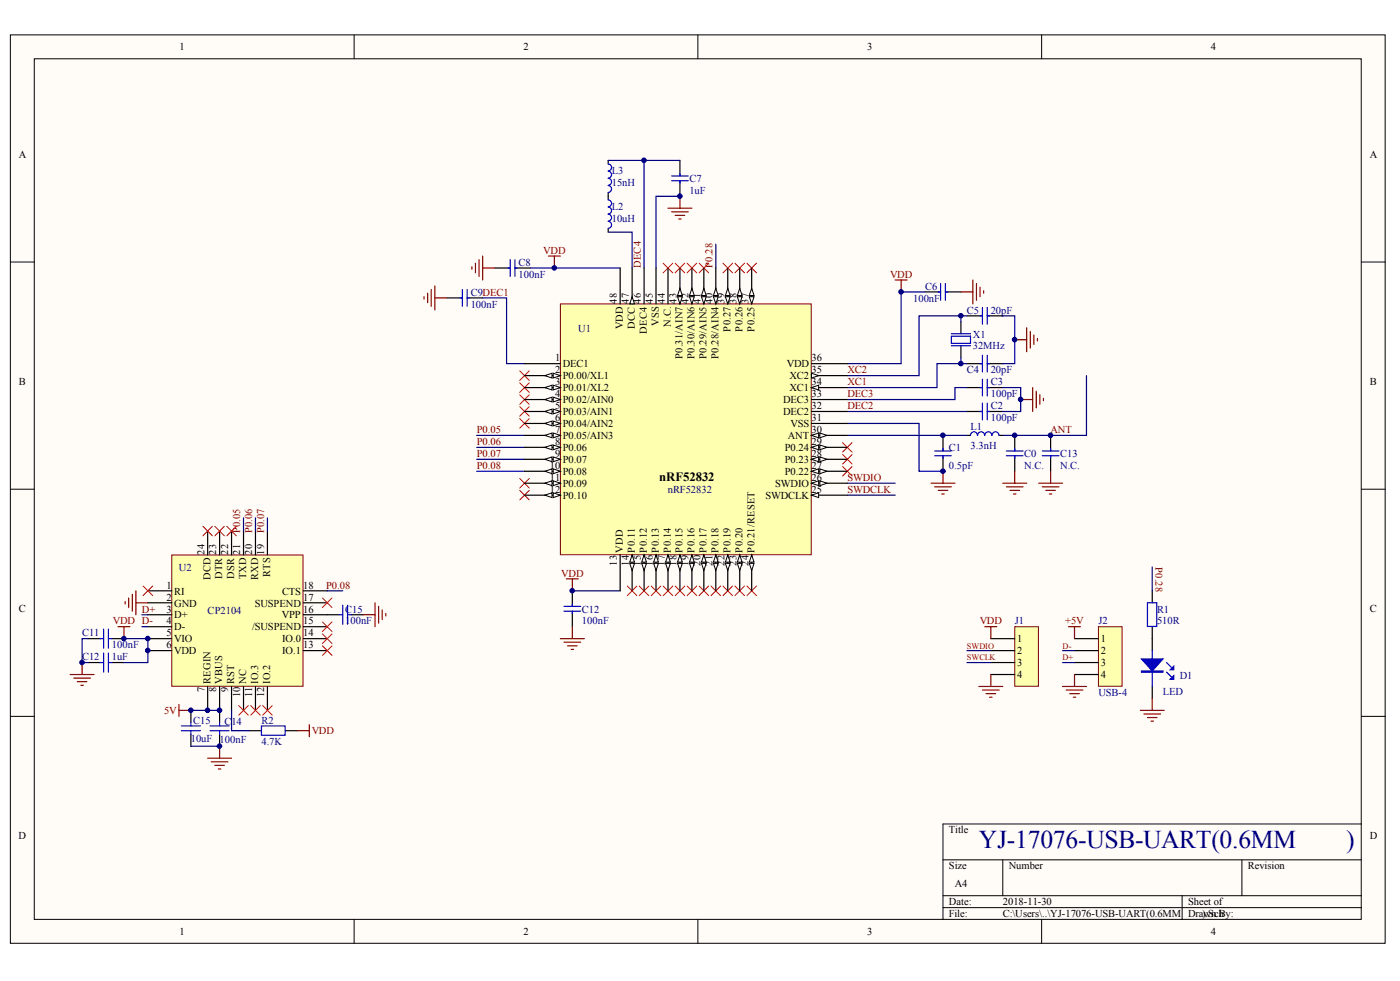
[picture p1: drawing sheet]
<svg xmlns="http://www.w3.org/2000/svg" width="291mm" height="204mm" viewBox="0 0 291 204" stroke-linecap="round" stroke-linejoin="round" font-family="sans-serif">
<g fill="#fffcf8" stroke="#000" stroke-width=".21">
<path d="M2.2 7.2h285.8v188.9h-285.8z"/>
<path d="M7.1 12.2h275.9v178.9h-275.9z"/>
</g>
<g fill="none" stroke="#000" stroke-width=".21">
<path d="M73.6 7.2v5M145.1 7.2v5M216.5 7.2v5M2.2 54.5h4.9M283 54.5h5M2.2 101.7h4.9M283 101.7h5M2.2 148.9h4.9M283 148.9h5M196 178.7h87M208.5 178.7v7.5M258.2 178.7v7.5"/>
<path d="M283 171.3h-87v19.8M73.6 191.1v5M145.1 191.1v5M196 186.2h87M196 188.7h87M216.5 191.1v5M245.7 186.2v4.9"/>
</g>
<g fill="none" stroke="#000080" stroke-width=".25">
<path d="M126.4 33.3h15M133.9 33.3v22.4M110.3 55.7h18.6M126.4 48.3h5v7.4M141.4 40.8h-5v14.9M148.8 50.7v5M100.3 61.9h5v13.7h3.7M199.8 65.6v1.3M199.8 74.3v1.3M201 75.6h-6.2v5h-18.7M201 65.6h-9.9v12.5h-15M208.5 65.6h2.4v10h-2.4"/>
<path d="M225.9 78.1v12.4h-17.4M99.1 90.5h9.9M99.1 93h9.9M99.1 95.5h9.9M99.1 98h9.9M176.1 88h15v10h4.9M176.1 90.5h24.9M176.1 85.5h24.9M201 80.6h-2.5v2.4h-22.4M208.5 80.6h3.7v4.9h-3.7M176.1 102.9h10M176.1 100.4h10"/>
<path d="M119 122.8h9.9"/>
</g>
<g fill="none" stroke="#000" stroke-width=".25">
<path d="M126.4 33.3v.8M141.4 33.3v3.3M141.4 37.6v3.2M102.8 55.7h3.3M107 55.7h3.3M126.4 40.1v1.4M126.4 47.5v.8M92.9 61.9h3.2M97.1 61.9h3.2M192.3 60.7h3.2M196.5 60.7h3.3M199.8 66.9v2.5"/>
<path d="M199.8 71.9v2.4M201 75.6h3.2M201 65.6h3.2M205.2 75.6h3.3M205.2 65.6h3.3M196 90.5v3.2M196 94.7v3.3M201 80.6h3.2M201 90.5h.8M201 85.5h3.2M205.2 80.6h3.3M205.2 85.5h3.3"/>
<path d="M207.7 90.5h.8M210.9 90.5v3.2M210.9 94.7v3.3M218.4 90.5v3.2M218.4 94.7v3.3M119 122.8v3.2M119 127v3.3"/>
</g>
<g fill="none" stroke="#00f" stroke-width=".25">
<path d="M126.4 34.1a.72 .72 0 0 1 .7 .7 .72 .72 0 0 1-.7 .7M126.4 35.6a.72 .72 0 0 1 .7 .7 .72 .72 0 0 1-.7 .7M126.4 37.1a.72 .72 0 0 1 .7 .7 .72 .72 0 0 1-.7 .7M126.4 38.6a.72 .72 0 0 1 .7 .7 .72 .72 0 0 1-.7 .7M139.6 36.6h3.5M139.6 37.6h3.5M141.4 36.1v.5M141.4 37.6v.5M105.6 55.7h.5M106.1 54v3.4M107 54v3.4M107 55.7h.5"/>
<path d="M126.4 41.5a.72 .72 0 0 1 .7 .8 .72 .72 0 0 1-.7 .7M126.4 43a.72 .72 0 0 1 .7 .8 .72 .72 0 0 1-.7 .7M126.4 44.5a.72 .72 0 0 1 .7 .7 .72 .72 0 0 1-.7 .8M126.4 46a.72 .72 0 0 1 .7 .7 .72 .72 0 0 1-.7 .8M195.5 58.9v3.5M196.5 58.9v3.5M95.6 61.9h.5M96.1 60.2v3.5M97.1 60.2v3.5M97.1 61.9h.5M195 60.7h.5M196.5 60.7h.5"/>
<path d="M197.8 69.9h4v1.5h-4zM197.8 71.9h4M197.8 69.4h4M203.7 75.6h.5M203.7 65.6h.5M204.2 63.9v3.5M204.2 73.9v3.4M204.2 78.8v3.5M205.2 63.9v3.5M205.2 73.9v3.4M205.2 78.8v3.5M205.2 75.6h.5"/>
<path d="M205.2 65.6h.5M194.3 94.7h3.5M194.3 93.7h3.5M196 93.2v.5M196 94.7v.5M203.2 90.5a.72 .72 0 0 0-.7-.7 .72 .72 0 0 0-.7 .7M203.7 80.6h.5M203.7 85.5h.5M204.2 83.8v3.5M204.7 90.5a.72 .72 0 0 0-.7-.7 .72 .72 0 0 0-.8 .7M205.2 83.8v3.5M205.2 80.6h.5"/>
<path d="M205.2 85.5h.5M206.2 90.5a.72 .72 0 0 0-.7-.7 .72 .72 0 0 0-.8 .7M207.7 90.5a.72 .72 0 0 0-.8-.7 .72 .72 0 0 0-.7 .7M209.2 94.7h3.5M209.2 93.7h3.5M210.9 93.2v.5M210.9 94.7v.5M216.7 94.7h3.4M216.7 93.7h3.4M218.4 93.2v.5M218.4 94.7v.5M117.2 127h3.5"/>
<path d="M117.2 126h3.5M119 125.5v.5M119 127v.5"/>
</g>
<g fill="none" stroke="#800000" stroke-width=".25">
<path d="M90.4 59.4v5M98.1 55.5v.5M98.8 54.7v2M99.6 54v3.4M100.3 53.2v5M100.3 55.7h2.5M114 53.2h2.5M115.3 53.2v2.5M138.9 43.3h4.9M139.6 44h3.5M140.4 44.8h1.9M141.1 45.5h.5"/>
<path d="M141.4 40.8v2.5M186.1 58.2h2.5M187.3 58.2v2.5M202.2 58.2v5M203 58.9v3.5M203.7 59.7v2M88.2 61.7v.5M88.9 60.9v2M89.6 60.2v3.5M90.4 61.9h2.5M199.8 60.7h2.4M204.5 60.4v.5"/>
<path d="M210.9 70.6h2.5M213.4 68.1v5M214.2 68.9v3.5M214.9 69.6v2M215.7 70.4v.5M196 98v2.4M210.9 98v2.4M212.2 83h2.5M214.7 80.6v4.9M215.4 81.3v3.5M216.2 82.1v1.9M216.9 82.8v.5"/>
<path d="M218.4 98v2.4M193.5 100.4h5M194.3 101.2h3.5M195 101.9h2M195.8 102.7h.5M208.5 100.4h4.9M209.2 101.2h3.5M210 101.9h1.9M210.7 102.7h.5M215.9 100.4h5M216.7 101.2h3.4M217.4 101.9h2"/>
<path d="M218.2 102.7h.5M116.5 132.7h5M117.2 133.5h3.5M117.7 120.3h2.5M118 134.2h2M118.7 135h.5M119 120.3v2.5M119 130.3v2.4"/>
</g>
<path d="M137.9 54.7l2 2M139.9 54.7l-2 2" fill="none" stroke="#f00" stroke-width=".21"/>
<path d="M210.9 130.3h5v12.3h-5z" fill="#ffffb0" stroke="#800000" stroke-width=".21"/>
<path d="M206 132.7h4.9M206 135.2h4.9M206 137.7h4.9M206 140.2h4.9" fill="none" stroke="#000" stroke-width=".25"/>
<path d="M201 135.2h5M201 137.7h5" fill="none" stroke="#000080" stroke-width=".25"/>
<path d="M35.7 115.4h27.3v27.2h-27.3z" fill="#ffffb0" stroke="#800000" stroke-width=".21"/>
<g fill="none" stroke="#000" stroke-width=".25">
<path d="M43.2 110.4v5M45.7 110.4v5M48.1 110.4v5M50.6 110.4v5M53.1 110.4v5M55.6 110.4v5M18.3 132.7h2.5M18.3 137.7h2.5M23.3 132.7h2.5M23.3 137.7h2.5M30.7 135.2h5M30.7 132.7h5"/>
<path d="M30.7 130.3h5M30.7 127.8h5M30.7 125.3h5M30.7 122.8h5M63.1 135.2h4.9M63.1 132.7h4.9M63.1 130.3h4.9M63.1 127.8h7.4M63.1 125.3h4.9M63.1 122.8h4.9M73 127.8h2.5M239.5 122.8v2.5"/>
<path d="M239.5 130.3v2.4M39.7 147.7v2.4M39.7 152.6v2.5M43.2 142.7v5M45.7 142.7v7.4M45.7 152.6v2.5M48.1 142.7v5M50.6 142.7v5M51.9 151.9h2.5M53.1 142.7v5M55.6 142.7v5M59.3 151.9h2.5"/>
</g>
<g fill="none" stroke="#00f" stroke-width=".25">
<path d="M20.8 132.7h.7M20.8 137.7h.7M21.5 130.8v3.9M21.5 135.7v4M22.5 130.8v3.9M22.5 135.7v4M22.5 132.7h.8M22.5 137.7h.8M70.5 127.8h.8M71.3 125.8v4M72.2 125.8v4M72.2 127.8h.8"/>
<path d="M238.5 125.3h2v4.9h-2zM37.7 150.9h4M37.7 151.9h4M39.7 150.1v.8M39.7 151.9v.7M43.7 150.9h3.9M43.7 151.9h3.9M45.7 150.1v.8M45.7 151.9v.7M54.4 150.9h4.9v1.9h-4.9z"/>
</g>
<path d="M50.6 107.6v2.8M53.1 107.6v2.8M55.6 107.6v2.8M239.5 117.8v5M18.3 132.7h-1.2v5h1.2M25.8 132.7h4.9v5h-4.9M29.5 127.8h1.2M29.5 130.3h1.2M68 122.8h3.3M39.7 147.7h6M39.7 155.1h6M48.1 147.7v4.2h3.8" fill="none" stroke="#000080" stroke-width=".25"/>
<g fill="none" stroke="#800000" stroke-width=".25">
<path d="M17.1 137.7v2.5M24.5 130.3h2.5M25.8 130.3v2.4M26 125v.5M26.8 124.3v2M27.5 123.6v3.4M28.3 122.8v5M28.3 125.3h2.4M75.5 127.8h2.5M78 125.3v5M78.7 126v3.5M79.5 126.8v2"/>
<path d="M80.2 127.5v.5M204.7 130.3h2.5M206 130.3v2.4M14.6 140.2h5M15.3 140.9h3.5M16.1 141.7h2M16.8 142.4h.5M37.2 146.4v2.5M37.2 147.7h2.5M43.2 157.6h4.9M43.9 158.3h3.5M44.7 159.1h1.9"/>
<path d="M45.4 159.8h.5M45.7 155.1v2.5M61.8 151.9h2.5M64.3 150.6v2.5M203.5 142.7h5M204.2 143.4h3.5M205 144.2h2M205.7 144.9h.5M206 140.2v2.5"/>
</g>
<g fill="none" stroke="#f00" stroke-width=".21">
<path d="M42.2 109.4l2 2M44.2 109.4l-2 2M44.7 109.4l1.9 2M46.6 109.4l-1.9 2M47.1 109.4l2 2M49.1 109.4l-2 2M29.7 121.8l2 2M31.7 121.8l-2 2M67 134.2l2 2M67 131.8l2 1.9M67 129.3l2 2M67 124.3l2 2"/>
<path d="M69 131.8l-2 1.9M69 134.2l-2 2M69 129.3l-2 2M69 124.3l-2 2M49.6 146.7l2 2M51.6 146.7l-2 2M52.1 146.7l2 2M54.1 146.7l-2 2M54.6 146.7l2 2M56.6 146.7l-2 2"/>
</g>
<path d="M228.3 130.3h5v12.3h-5z" fill="#ffffb0" stroke="#800000" stroke-width=".21"/>
<path d="M223.4 132.7h4.9M223.4 135.2h4.9M223.4 137.7h4.9M239.5 132.7v2.5M223.4 140.2h4.9M239.5 142.7v2.5" fill="none" stroke="#000" stroke-width=".25"/>
<path d="M192.3 60.7h-5v14.9h-11.2M220.9 135.2h2.5M220.9 137.7h2.5" fill="none" stroke="#000080" stroke-width=".25"/>
<path d="M222.1 130.3h2.5M223.4 130.3v2.4M220.9 142.7h5M221.6 143.4h3.5M222.4 144.2h2M223.1 144.9h.5M223.4 140.2v2.5M237 147.7h5M237.8 148.4h3.5M238.5 149.1h2M239.3 149.9h.5M239.5 145.2v2.5" fill="none" stroke="#800000" stroke-width=".25"/>
<g fill="none" stroke="#f00" stroke-width=".21">
<path d="M140.4 54.7l1.9 2M142.3 54.7l-1.9 2M142.8 54.7l2 2M144.8 54.7l-2 2M145.3 54.7l2 2M147.3 54.7l-2 2M150.3 54.7l2 2M152.3 54.7l-2 2M152.8 54.7l2 2M154.8 54.7l-2 2M155.3 54.7l2 2M157.3 54.7l-2 2"/>
<path d="M108 77.1l2 2M108 79.6l2 2M110 77.1l-2 2M110 79.6l-2 2M108 99.4l2 2M108 82.1l2 1.9M108 84.5l2 2M108 87l2 2M110 99.4l-2 2M110 82.1l-2 1.9M110 84.5l-2 2M110 87l-2 2"/>
<path d="M175.2 92l1.9 2M175.2 94.5l1.9 2M175.2 97l1.9 1.9M177.1 92l-1.9 2M177.1 94.5l-1.9 2M177.1 97l-1.9 1.9M108 101.9l2 2M110 101.9l-2 2M130.4 121.8l2 2M132.4 121.8l-2 2M132.9 121.8l2 2M134.9 121.8l-2 2"/>
<path d="M135.4 121.8l2 2M137.4 121.8l-2 2M137.9 121.8l2 2M139.9 121.8l-2 2M140.4 121.8l1.9 2M142.3 121.8l-1.9 2M142.8 121.8l2 2M144.8 121.8l-2 2M145.3 121.8l2 2M147.3 121.8l-2 2M147.8 121.8l2 2M149.8 121.8l-2 2"/>
<path d="M150.3 121.8l2 2M152.3 121.8l-2 2M152.8 121.8l2 2M154.8 121.8l-2 2M155.3 121.8l2 2M157.3 121.8l-2 2"/>
</g>
<path d="M239.5 135.2v7.5M242.5 139.7l1 1M242.5 137.7l1 1" fill="none" stroke="#00f" stroke-width=".25"/>
<g fill="#00f" stroke="#00f" stroke-width=".25">
<path d="M237.3 137h4.5l-2.3 2.5z"/>
<path d="M243.3 141.2l.7-.7v.7z"/>
<path d="M243.3 139.2l.7-.7v.7z"/>
<path d="M237.3 139.5h4.5v.2h-4.5z" fill-rule="evenodd"/>
</g>
<path d="M116.5 63.2h52.1v52.1h-52.1z" fill="#ffffb0" stroke="#800000" stroke-width=".21"/>
<path d="M109 75.6h7.5M109 102.9h7.5" fill="none" stroke="#000" stroke-width=".25"/>
<g fill="#fffcf8" stroke="#000" stroke-width=".21">
<path d="M115 102.4l1.5 .5-1.5 .5z"/>
<path d="M113.3 102.9l1.5-.5v1z"/>
</g>
<path d="M168.7 88h7.4M168.7 90.5h7.4M128.9 115.4v7.4" fill="none" stroke="#000" stroke-width=".25"/>
<g fill="#fffcf8" stroke="#000" stroke-width=".21">
<path d="M168.7 90.5l1.5-.5v1z"/>
<path d="M170.4 90l1.5 .5-1.5 .5z"/>
</g>
<path d="M168.7 85.5h7.4M168.7 83h7.4M168.7 80.6h7.4" fill="none" stroke="#000" stroke-width=".25"/>
<path d="M168.7 80.6l1.5-.5v1z" fill="#fffcf8" stroke="#000" stroke-width=".21"/>
<path d="M168.7 78.1h7.4" fill="none" stroke="#000" stroke-width=".25"/>
<path d="M168.7 77.6l1.5 .5-1.5 .5z" fill="#fffcf8" stroke="#000" stroke-width=".21"/>
<path d="M156.3 55.7v7.5M168.7 75.6h7.4" fill="none" stroke="#000" stroke-width=".25"/>
<g fill="#fffcf8" stroke="#000" stroke-width=".21">
<path d="M155.8 61.7h1l-.5 1.5z"/>
<path d="M156.3 59.9l.5 1.5h-1z"/>
</g>
<path d="M153.8 55.7v7.5" fill="none" stroke="#000" stroke-width=".25"/>
<g fill="#fffcf8" stroke="#000" stroke-width=".21">
<path d="M153.3 61.7h1l-.5 1.5z"/>
<path d="M153.8 59.9l.5 1.5h-1z"/>
</g>
<path d="M109 78.1h7.5" fill="none" stroke="#000" stroke-width=".25"/>
<g fill="#fffcf8" stroke="#000" stroke-width=".21">
<path d="M115 77.6l1.5 .5-1.5 .5z"/>
<path d="M113.3 78.1l1.5-.5v1z"/>
</g>
<path d="M109 80.6h7.5" fill="none" stroke="#000" stroke-width=".25"/>
<g fill="#fffcf8" stroke="#000" stroke-width=".21">
<path d="M115 80.1l1.5 .5-1.5 .5z"/>
<path d="M113.3 80.6l1.5-.5v1z"/>
</g>
<path d="M109 83h7.5" fill="none" stroke="#000" stroke-width=".25"/>
<g fill="#fffcf8" stroke="#000" stroke-width=".21">
<path d="M115 82.5l1.5 .5-1.5 .5z"/>
<path d="M113.3 83l1.5-.5v1z"/>
</g>
<path d="M109 85.5h7.5" fill="none" stroke="#000" stroke-width=".25"/>
<g fill="#fffcf8" stroke="#000" stroke-width=".21">
<path d="M115 85l1.5 .5-1.5 .5z"/>
<path d="M113.3 85.5l1.5-.5v1z"/>
</g>
<path d="M109 88h7.5" fill="none" stroke="#000" stroke-width=".25"/>
<g fill="#fffcf8" stroke="#000" stroke-width=".21">
<path d="M115 87.5l1.5 .5-1.5 .5z"/>
<path d="M113.3 88l1.5-.5v1z"/>
</g>
<path d="M109 90.5h7.5" fill="none" stroke="#000" stroke-width=".25"/>
<g fill="#fffcf8" stroke="#000" stroke-width=".21">
<path d="M115 90l1.5 .5-1.5 .5z"/>
<path d="M113.3 90.5l1.5-.5v1z"/>
</g>
<path d="M109 93h7.5" fill="none" stroke="#000" stroke-width=".25"/>
<g fill="#fffcf8" stroke="#000" stroke-width=".21">
<path d="M115 92.5l1.5 .5-1.5 .5z"/>
<path d="M113.3 93l1.5-.5v1z"/>
</g>
<path d="M109 95.5h7.5" fill="none" stroke="#000" stroke-width=".25"/>
<g fill="#fffcf8" stroke="#000" stroke-width=".21">
<path d="M115 95l1.5 .5-1.5 .5z"/>
<path d="M113.3 95.5l1.5-.5v1z"/>
</g>
<path d="M109 98h7.5" fill="none" stroke="#000" stroke-width=".25"/>
<g fill="#fffcf8" stroke="#000" stroke-width=".21">
<path d="M115 97.5l1.5 .5-1.5 .5z"/>
<path d="M113.3 98l1.5-.5v1z"/>
</g>
<path d="M109 100.4h7.5" fill="none" stroke="#000" stroke-width=".25"/>
<g fill="#fffcf8" stroke="#000" stroke-width=".21">
<path d="M115 99.9l1.5 .5-1.5 .5z"/>
<path d="M113.3 100.4l1.5-.5v1z"/>
</g>
<path d="M131.4 115.4v7.4" fill="none" stroke="#000" stroke-width=".25"/>
<g fill="#fffcf8" stroke="#000" stroke-width=".21">
<path d="M131.4 115.4l.5 1.4h-1z"/>
<path d="M130.9 117.1h1l-.5 1.5z"/>
</g>
<path d="M133.9 115.4v7.4" fill="none" stroke="#000" stroke-width=".25"/>
<g fill="#fffcf8" stroke="#000" stroke-width=".21">
<path d="M133.9 115.4l.5 1.4h-1z"/>
<path d="M133.4 117.1h1l-.5 1.5z"/>
</g>
<path d="M136.4 115.4v7.4" fill="none" stroke="#000" stroke-width=".25"/>
<g fill="#fffcf8" stroke="#000" stroke-width=".21">
<path d="M136.4 115.4l.5 1.4h-1z"/>
<path d="M135.9 117.1h1l-.5 1.5z"/>
</g>
<path d="M138.9 115.4v7.4" fill="none" stroke="#000" stroke-width=".25"/>
<g fill="#fffcf8" stroke="#000" stroke-width=".21">
<path d="M138.9 115.4l.5 1.4h-1z"/>
<path d="M138.4 117.1h1l-.5 1.5z"/>
</g>
<path d="M151.3 55.7v7.5" fill="none" stroke="#000" stroke-width=".25"/>
<g fill="#fffcf8" stroke="#000" stroke-width=".21">
<path d="M150.8 61.7h1l-.5 1.5z"/>
<path d="M151.3 59.9l.5 1.5h-1z"/>
</g>
<path d="M148.8 55.7v7.5" fill="none" stroke="#000" stroke-width=".25"/>
<g fill="#fffcf8" stroke="#000" stroke-width=".21">
<path d="M148.3 61.7h1l-.5 1.5z"/>
<path d="M148.8 59.9l.5 1.5h-1z"/>
</g>
<path d="M146.3 55.7v7.5" fill="none" stroke="#000" stroke-width=".25"/>
<g fill="#fffcf8" stroke="#000" stroke-width=".21">
<path d="M145.8 61.7h1l-.5 1.5z"/>
<path d="M146.3 59.9l.5 1.5h-1z"/>
</g>
<path d="M143.8 55.7v7.5" fill="none" stroke="#000" stroke-width=".25"/>
<g fill="#fffcf8" stroke="#000" stroke-width=".21">
<path d="M143.3 61.7h1l-.5 1.5z"/>
<path d="M143.8 59.9l.5 1.5h-1z"/>
</g>
<path d="M141.4 55.7v7.5" fill="none" stroke="#000" stroke-width=".25"/>
<g fill="#fffcf8" stroke="#000" stroke-width=".21">
<path d="M140.9 61.7h.9l-.4 1.5z"/>
<path d="M141.4 59.9l.4 1.5h-.9z"/>
</g>
<path d="M128.9 55.7v7.5M131.4 55.7v7.5M133.9 55.7v7.5M136.4 55.7v7.5M138.9 55.7v7.5" fill="none" stroke="#000" stroke-width=".25"/>
<path d="M131.4 61.7l.5 1.5h-1z" fill="#fffcf8" stroke="#000" stroke-width=".21"/>
<path d="M168.7 102.9h7.4" fill="none" stroke="#000" stroke-width=".25"/>
<path d="M168.7 102.9l1.5-.5v1z" fill="#fffcf8" stroke="#000" stroke-width=".21"/>
<path d="M168.7 100.4h7.4" fill="none" stroke="#000" stroke-width=".25"/>
<g fill="#fffcf8" stroke="#000" stroke-width=".21">
<path d="M168.7 100.4l1.5-.5v1z"/>
<path d="M170.4 99.9l1.5 .5-1.5 .5z"/>
</g>
<path d="M168.7 98h7.4" fill="none" stroke="#000" stroke-width=".25"/>
<g fill="#fffcf8" stroke="#000" stroke-width=".21">
<path d="M168.7 98l1.5-.5v1z"/>
<path d="M170.4 97.5l1.5 .5-1.5 .5z"/>
</g>
<path d="M168.7 95.5h7.4" fill="none" stroke="#000" stroke-width=".25"/>
<g fill="#fffcf8" stroke="#000" stroke-width=".21">
<path d="M168.7 95.5l1.5-.5v1z"/>
<path d="M170.4 95l1.5 .5-1.5 .5z"/>
</g>
<path d="M168.7 93h7.4" fill="none" stroke="#000" stroke-width=".25"/>
<g fill="#fffcf8" stroke="#000" stroke-width=".21">
<path d="M168.7 93l1.5-.5v1z"/>
<path d="M170.4 92.5l1.5 .5-1.5 .5z"/>
</g>
<path d="M141.4 115.4v7.4" fill="none" stroke="#000" stroke-width=".25"/>
<g fill="#fffcf8" stroke="#000" stroke-width=".21">
<path d="M141.4 115.4l.4 1.4h-.9z"/>
<path d="M140.9 117.1h.9l-.4 1.5z"/>
</g>
<path d="M143.8 115.4v7.4" fill="none" stroke="#000" stroke-width=".25"/>
<g fill="#fffcf8" stroke="#000" stroke-width=".21">
<path d="M143.8 115.4l.5 1.4h-1z"/>
<path d="M143.3 117.1h1l-.5 1.5z"/>
</g>
<path d="M146.3 115.4v7.4" fill="none" stroke="#000" stroke-width=".25"/>
<g fill="#fffcf8" stroke="#000" stroke-width=".21">
<path d="M146.3 115.4l.5 1.4h-1z"/>
<path d="M145.8 117.1h1l-.5 1.5z"/>
</g>
<path d="M148.8 115.4v7.4" fill="none" stroke="#000" stroke-width=".25"/>
<g fill="#fffcf8" stroke="#000" stroke-width=".21">
<path d="M148.8 115.4l.5 1.4h-1z"/>
<path d="M148.3 117.1h1l-.5 1.5z"/>
</g>
<path d="M153.8 115.4v7.4" fill="none" stroke="#000" stroke-width=".25"/>
<g fill="#fffcf8" stroke="#000" stroke-width=".21">
<path d="M153.8 115.4l.5 1.4h-1z"/>
<path d="M153.3 117.1h1l-.5 1.5z"/>
</g>
<path d="M156.3 115.4v7.4" fill="none" stroke="#000" stroke-width=".25"/>
<g fill="#fffcf8" stroke="#000" stroke-width=".21">
<path d="M156.3 115.4l.5 1.4h-1z"/>
<path d="M155.8 117.1h1l-.5 1.5z"/>
</g>
<path d="M151.3 115.4v7.4" fill="none" stroke="#000" stroke-width=".25"/>
<g fill="#fffcf8" stroke="#000" stroke-width=".21">
<path d="M151.3 115.4l.5 1.4h-1z"/>
<path d="M150.8 117.1h1l-.5 1.5z"/>
</g>
<g fill="#000080" stroke="#000080" stroke-width=".21">
<circle cx="17" cy="137.7" r=".47"/>
<circle cx="25.7" cy="132.7" r=".47"/>
<circle cx="30.7" cy="135.2" r=".47"/>
<circle cx="30.7" cy="132.7" r=".47"/>
<circle cx="39.7" cy="147.6" r=".47"/>
<circle cx="43.1" cy="147.6" r=".47"/>
<circle cx="45.6" cy="155.1" r=".47"/>
<circle cx="45.6" cy="147.6" r=".47"/>
<circle cx="115.2" cy="55.7" r=".47"/>
<circle cx="119" cy="122.8" r=".47"/>
<circle cx="133.9" cy="33.3" r=".47"/>
<circle cx="141.3" cy="40.8" r=".47"/>
<circle cx="187.3" cy="60.7" r=".47"/>
<circle cx="196" cy="97.9" r=".47"/>
<circle cx="196" cy="90.5" r=".47"/>
<circle cx="199.7" cy="75.6" r=".47"/>
<circle cx="199.7" cy="65.6" r=".47"/>
<circle cx="210.9" cy="90.5" r=".47"/>
<circle cx="210.9" cy="70.6" r=".47"/>
<circle cx="212.2" cy="83" r=".47"/>
<circle cx="218.4" cy="90.5" r=".47"/>
</g>
<g font-size="5.3" fill="#000080">
<text x="203.5" y="176.3">YJ-17076-USB-UART(0.6MM</text>
<text x="279.9" y="176.3">)</text>
</g>
<text font-size="2.6" x="137" y="99.9">nRF52832</text>
<g font-size="2.2">
<text x="37.4" y="10.5">1</text>
<text x="108.8" y="10.5">2</text>
<text x="180.3" y="10.5">3</text>
<text x="251.7" y="10.5">4</text>
<text x="3.9" y="32.8">A</text>
<text x="284.8" y="32.8">A</text>
<text x="128.2" y="63.2" transform="rotate(-90 128.2 63.2)">48</text>
<text x="130.7" y="63.2" transform="rotate(-90 130.7 63.2)">47</text>
<text x="133.2" y="63.2" transform="rotate(-90 133.2 63.2)">46</text>
<text x="135.7" y="63.2" transform="rotate(-90 135.7 63.2)">45</text>
<text x="138.2" y="63.2" transform="rotate(-90 138.2 63.2)">44</text>
<text x="140.7" y="63.2" transform="rotate(-90 140.7 63.2)">43</text>
<text x="143.2" y="63.2" transform="rotate(-90 143.2 63.2)">42</text>
<text x="145.6" y="63.2" transform="rotate(-90 145.6 63.2)">41</text>
<text x="148.1" y="63.2" transform="rotate(-90 148.1 63.2)">40</text>
<text x="150.6" y="63.2" transform="rotate(-90 150.6 63.2)">39</text>
<text x="153.1" y="63.2" transform="rotate(-90 153.1 63.2)">38</text>
<text x="155.6" y="63.2" transform="rotate(-90 155.6 63.2)">37</text>
<text x="129.5" y="68.5" transform="rotate(-90 129.5 68.5)">VDD</text>
<text x="132" y="68.3" transform="rotate(-90 132 68.3)">DCC</text>
<text x="134.5" y="69.3" transform="rotate(-90 134.5 69.3)">DEC4</text>
<text x="136.9" y="67.8" transform="rotate(-90 136.9 67.8)">VSS</text>
<text x="139.4" y="67.9" transform="rotate(-90 139.4 67.9)">N.C.</text>
<text x="151.9" y="68.9" transform="rotate(-90 151.9 68.9)">P0.27</text>
<text x="154.3" y="68.9" transform="rotate(-90 154.3 68.9)">P0.26</text>
<text x="156.8" y="68.9" transform="rotate(-90 156.8 68.9)">P0.25</text>
<text x="115.4" y="75.1">1</text>
<text x="115.4" y="77.6">2</text>
<text x="117" y="76.4">DEC1</text>
<text x="141.9" y="74.6" transform="rotate(-90 141.9 74.6)">P0.31/AIN7</text>
<text x="144.4" y="74.6" transform="rotate(-90 144.4 74.6)">P0.30/AIN6</text>
<text x="146.9" y="74.6" transform="rotate(-90 146.9 74.6)">P0.29/AIN5</text>
<text x="149.4" y="74.6" transform="rotate(-90 149.4 74.6)">P0.28/AIN4</text>
<text x="163.5" y="76.4">VDD</text>
<text x="168.7" y="77.6">35</text>
<text x="168.7" y="75.1">36</text>
<text x="3.9" y="80">B</text>
<text x="115.4" y="80.1">3</text>
<text x="115.4" y="82.6">4</text>
<text x="117" y="78.9">P0.00/XL1</text>
<text x="117" y="81.3">P0.01/XL2</text>
<text x="117" y="83.8">P0.02/AIN0</text>
<text x="162.8" y="83.8">DEC3</text>
<text x="164.1" y="81.3">XC1</text>
<text x="164.1" y="78.9">XC2</text>
<text x="168.7" y="82.6">33</text>
<text x="168.7" y="80.1">34</text>
<text x="284.8" y="80">B</text>
<text x="115.4" y="85.1">5</text>
<text x="115.4" y="87.6">6</text>
<text x="117" y="86.3">P0.03/AIN1</text>
<text x="117" y="88.8">P0.04/AIN2</text>
<text x="162.8" y="86.3">DEC2</text>
<text x="164.3" y="88.8">VSS</text>
<text x="168.7" y="87.6">31</text>
<text x="168.7" y="85.1">32</text>
<text x="115.4" y="90">7</text>
<text x="115.4" y="92.5">8</text>
<text x="115.4" y="95">9</text>
<text x="117" y="91.3">P0.05/AIN3</text>
<text x="117" y="93.8">P0.06</text>
<text x="163.1" y="93.8">P0.24</text>
<text x="163.8" y="91.3">ANT</text>
<text x="168.7" y="90">30</text>
<text x="168.7" y="95">28</text>
<text x="168.7" y="92.5">29</text>
<text x="114.3" y="97.5">10</text>
<text x="114.3" y="100">11</text>
<text x="117" y="96.3">P0.07</text>
<text x="117" y="98.7">P0.08</text>
<text x="117" y="101.2">P0.09</text>
<text x="161.1" y="101.2">SWDIO</text>
<text x="163.1" y="98.7">P0.22</text>
<text x="163.1" y="96.3">P0.23</text>
<text x="168.7" y="100">26</text>
<text x="168.7" y="97.5">27</text>
<text x="114.3" y="102.5">12</text>
<text x="117" y="103.7">P0.10</text>
<text x="159.1" y="103.7">SWDCLK</text>
<text x="168.7" y="102.5">25</text>
<text x="42.5" y="115.4" transform="rotate(-90 42.5 115.4)">24</text>
<text x="45" y="115.4" transform="rotate(-90 45 115.4)">23</text>
<text x="47.5" y="115.4" transform="rotate(-90 47.5 115.4)">22</text>
<text x="49.9" y="115.4" transform="rotate(-90 49.9 115.4)">21</text>
<text x="52.4" y="115.4" transform="rotate(-90 52.4 115.4)">20</text>
<text x="54.9" y="115.4" transform="rotate(-90 54.9 115.4)">19</text>
<text x="128.2" y="117.6" transform="rotate(-90 128.2 117.6)">13</text>
<text x="129.5" y="114.9" transform="rotate(-90 129.5 114.9)">VDD</text>
<text x="130.7" y="117.6" transform="rotate(-90 130.7 117.6)">14</text>
<text x="132" y="114.9" transform="rotate(-90 132 114.9)">P0.11</text>
<text x="133.2" y="117.6" transform="rotate(-90 133.2 117.6)">15</text>
<text x="134.5" y="114.9" transform="rotate(-90 134.5 114.9)">P0.12</text>
<text x="135.7" y="117.6" transform="rotate(-90 135.7 117.6)">16</text>
<text x="136.9" y="114.9" transform="rotate(-90 136.9 114.9)">P0.13</text>
<text x="138.2" y="117.6" transform="rotate(-90 138.2 117.6)">17</text>
<text x="139.4" y="114.9" transform="rotate(-90 139.4 114.9)">P0.14</text>
<text x="140.7" y="117.6" transform="rotate(-90 140.7 117.6)">18</text>
<text x="141.9" y="114.9" transform="rotate(-90 141.9 114.9)">P0.15</text>
<text x="143.2" y="117.6" transform="rotate(-90 143.2 117.6)">19</text>
<text x="144.4" y="114.9" transform="rotate(-90 144.4 114.9)">P0.16</text>
<text x="145.6" y="117.6" transform="rotate(-90 145.6 117.6)">20</text>
<text x="146.9" y="114.9" transform="rotate(-90 146.9 114.9)">P0.17</text>
<text x="148.1" y="117.6" transform="rotate(-90 148.1 117.6)">21</text>
<text x="149.4" y="114.9" transform="rotate(-90 149.4 114.9)">P0.18</text>
<text x="150.6" y="117.6" transform="rotate(-90 150.6 117.6)">22</text>
<text x="151.9" y="114.9" transform="rotate(-90 151.9 114.9)">P0.19</text>
<text x="153.1" y="117.6" transform="rotate(-90 153.1 117.6)">23</text>
<text x="154.3" y="114.9" transform="rotate(-90 154.3 114.9)">P0.20</text>
<text x="155.6" y="117.6" transform="rotate(-90 155.6 117.6)">24</text>
<text x="156.8" y="114.9" transform="rotate(-90 156.8 114.9)">P0.21/RESET</text>
<text x="34.6" y="124.8">2</text>
<text x="34.6" y="122.3">1</text>
<text x="36.2" y="123.6">RI</text>
<text x="43.7" y="120.6" transform="rotate(-90 43.7 120.6)">DCD</text>
<text x="46.2" y="120.4" transform="rotate(-90 46.2 120.4)">DTR</text>
<text x="48.7" y="120.2" transform="rotate(-90 48.7 120.2)">DSR</text>
<text x="51.2" y="120.4" transform="rotate(-90 51.2 120.4)">TXD</text>
<text x="53.7" y="120.6" transform="rotate(-90 53.7 120.6)">RXD</text>
<text x="56.2" y="120" transform="rotate(-90 56.2 120)">RTS</text>
<text x="58.6" y="123.6">CTS</text>
<text x="63.1" y="124.8">17</text>
<text x="63.1" y="122.3">18</text>
<text x="3.9" y="127.2">C</text>
<text x="34.6" y="129.8">4</text>
<text x="34.6" y="127.3">3</text>
<text x="36.2" y="131">D-</text>
<text x="36.2" y="128.6">D+</text>
<text x="36.2" y="126.1">GND</text>
<text x="52.4" y="131">/SUSPEND</text>
<text x="53" y="126.1">SUSPEND</text>
<text x="58.6" y="128.6">VPP</text>
<text x="63.1" y="127.3">16</text>
<text x="63.1" y="129.8">15</text>
<text x="284.8" y="127.2">C</text>
<text x="34.6" y="134.8">6</text>
<text x="34.6" y="132.3">5</text>
<text x="36.2" y="136">VDD</text>
<text x="36.2" y="133.5">VIO</text>
<text x="58.6" y="133.5">IO.0</text>
<text x="58.6" y="136">IO.1</text>
<text x="63.1" y="132.3">14</text>
<text x="63.1" y="134.8">13</text>
<text x="211.4" y="133.5">1</text>
<text x="211.4" y="136">2</text>
<text x="228.8" y="133.5">1</text>
<text x="228.8" y="136">2</text>
<text x="42.5" y="143.8" transform="rotate(-90 42.5 143.8)">7</text>
<text x="43.7" y="142.2" transform="rotate(-90 43.7 142.2)">REGIN</text>
<text x="45" y="143.8" transform="rotate(-90 45 143.8)">8</text>
<text x="46.2" y="142.2" transform="rotate(-90 46.2 142.2)">VBUS</text>
<text x="47.5" y="143.8" transform="rotate(-90 47.5 143.8)">9</text>
<text x="48.7" y="142.2" transform="rotate(-90 48.7 142.2)">RST</text>
<text x="51.2" y="142.2" transform="rotate(-90 51.2 142.2)">NC</text>
<text x="53.7" y="142.2" transform="rotate(-90 53.7 142.2)">IO.3</text>
<text x="56.2" y="142.2" transform="rotate(-90 56.2 142.2)">IO.2</text>
<text x="211.4" y="138.5">3</text>
<text x="211.4" y="141">4</text>
<text x="228.8" y="138.5">3</text>
<text x="228.8" y="141">4</text>
<text x="49.9" y="145" transform="rotate(-90 49.9 145)">10</text>
<text x="52.4" y="145" transform="rotate(-90 52.4 145)">11</text>
<text x="54.9" y="145" transform="rotate(-90 54.9 145)">12</text>
<text x="197.3" y="173.2">Title</text>
<text x="3.9" y="174.5">D</text>
<text x="284.7" y="174.5">D</text>
<text x="197.3" y="180.7">Size</text>
<text x="198.5" y="184.4">A4</text>
<text x="209.7" y="180.7">Number</text>
<text x="259.4" y="180.7">Revision</text>
<text x="197.3" y="188.1">Date:</text>
<text x="197.3" y="190.6">File:</text>
<text x="208.5" y="188.1">2018-11-30</text>
<text x="208.5" y="190.6">C:\Users\..\YJ-17076-USB-UART(0.6MM</text>
<text x="247" y="188.1">Sheet of</text>
<text x="247" y="190.6">Drawn By:</text>
<text x="249.9" y="190.6">).Sch</text>
<text x="37.4" y="194.4">1</text>
<text x="108.8" y="194.4">2</text>
<text x="180.3" y="194.4">3</text>
<text x="251.7" y="194.4">4</text>
</g>
<g font-size="2.2" fill="#000080">
<text x="127.2" y="36.1">L3</text>
<text x="127.2" y="38.6">15nH</text>
<text x="143.3" y="37.9">C7</text>
<text x="143.3" y="40.3">1uF</text>
<text x="127.2" y="43.6">L2</text>
<text x="127.2" y="46.1">10uH</text>
<text x="107.8" y="55.2">C8</text>
<text x="107.8" y="57.7">100nF</text>
<text x="97.9" y="61.5">C9DEC1</text>
<text x="97.9" y="63.9">100nF</text>
<text x="189.8" y="62.7">100nF</text>
<text x="192.3" y="60.2">C6</text>
<text x="201" y="65.2">C5</text>
<text x="206" y="65.2">20pF</text>
<text x="120.2" y="68.9">U1</text>
<text x="202.2" y="70.2">X1</text>
<text x="201" y="77.6">C4</text>
<text x="202.2" y="72.6">32MHz</text>
<text x="206" y="77.6">20pF</text>
<text x="206" y="80.1">C3</text>
<text x="206" y="82.6">100pF</text>
<text x="201.8" y="89.3">L1</text>
<text x="206" y="85.1">C2</text>
<text x="206" y="87.6">100pF</text>
<text x="197.3" y="93.8">C1</text>
<text x="201.8" y="93.3">3.3nH</text>
<text x="212.9" y="95">C0</text>
<text x="220.4" y="95">C13</text>
<text x="197.3" y="97.5">0.5pF</text>
<text x="212.9" y="97.5">N.C.</text>
<text x="220.4" y="97.5">N.C.</text>
<text x="138.9" y="102.5">nRF52832</text>
<text x="37.2" y="118.6">U2</text>
<text x="43.2" y="127.6">CP2104</text>
<text x="71.8" y="127.3">C15</text>
<text x="71.8" y="129.8">100nF</text>
<text x="121" y="127.3">C12</text>
<text x="121" y="129.8">100nF</text>
<text x="210.9" y="129.8">J1</text>
<text x="228.3" y="129.8">J2</text>
<text x="240.5" y="127.3">R1</text>
<text x="240.5" y="129.8">510R</text>
<text x="17.1" y="132.3">C11</text>
<text x="17.1" y="137.3">C12</text>
<text x="23.3" y="134.8">100nF</text>
<text x="23.3" y="137.3">1uF</text>
<text x="245.3" y="141.2">D1</text>
<text x="228.3" y="144.7">USB-4</text>
<text x="241.8" y="144.5">LED</text>
<text x="39.7" y="154.2">10uF 100nF</text>
<text x="40.2" y="150.4">C15</text>
<text x="46.6" y="150.7">C14</text>
<text x="54.4" y="150.4">R2</text>
<text x="54.4" y="154.9">4.7K</text>
</g>
<g font-size="2.2" fill="#800000">
<text x="112.9" y="52.8">VDD</text>
<text x="133.2" y="55.7" transform="rotate(-90 133.2 55.7)">DEC4</text>
<text x="148.1" y="55.7" transform="rotate(-90 148.1 55.7)">P0.28</text>
<text x="185" y="57.7">VDD</text>
<text x="176.1" y="77.6">XC2</text>
<text x="176.1" y="80.1">XC1</text>
<text x="176.1" y="82.6">DEC3</text>
<text x="176.1" y="85.1">DEC2</text>
<text x="99.1" y="95">P0.07</text>
<text x="99.1" y="92.5">P0.06</text>
<text x="99.1" y="90">P0.05</text>
<text x="218.4" y="90">ANT</text>
<text x="99.1" y="97.5">P0.08</text>
<text x="176.1" y="100">SWDIO</text>
<text x="176.1" y="102.5">SWDCLK</text>
<text x="49.9" y="110.9" transform="rotate(-90 49.9 110.9)">P0.05</text>
<text x="52.4" y="110.9" transform="rotate(-90 52.4 110.9)">P0.06</text>
<text x="54.9" y="110.9" transform="rotate(-90 54.9 110.9)">P0.07</text>
<text x="116.7" y="119.9">VDD</text>
<text x="240.2" y="117.8" transform="rotate(90 240.2 117.8)">P0.28</text>
<text x="67.8" y="122.3">P0.08</text>
<text x="23.5" y="129.8">VDD D-</text>
<text x="29.5" y="127.3">D+</text>
<text x="203.7" y="129.8">VDD</text>
<text x="221.5" y="129.8">+5V</text>
<text x="34.1" y="148.4">5V</text>
<text x="64.8" y="152.7">VDD</text>
</g>
<g font-size="1.7" fill="#800000">
<text x="201" y="134.8">SWDIO</text>
<text x="201" y="137.3">SWCLK</text>
<text x="220.9" y="134.8">D-</text>
<text x="220.9" y="137.3">D+</text>
</g>
</svg>
